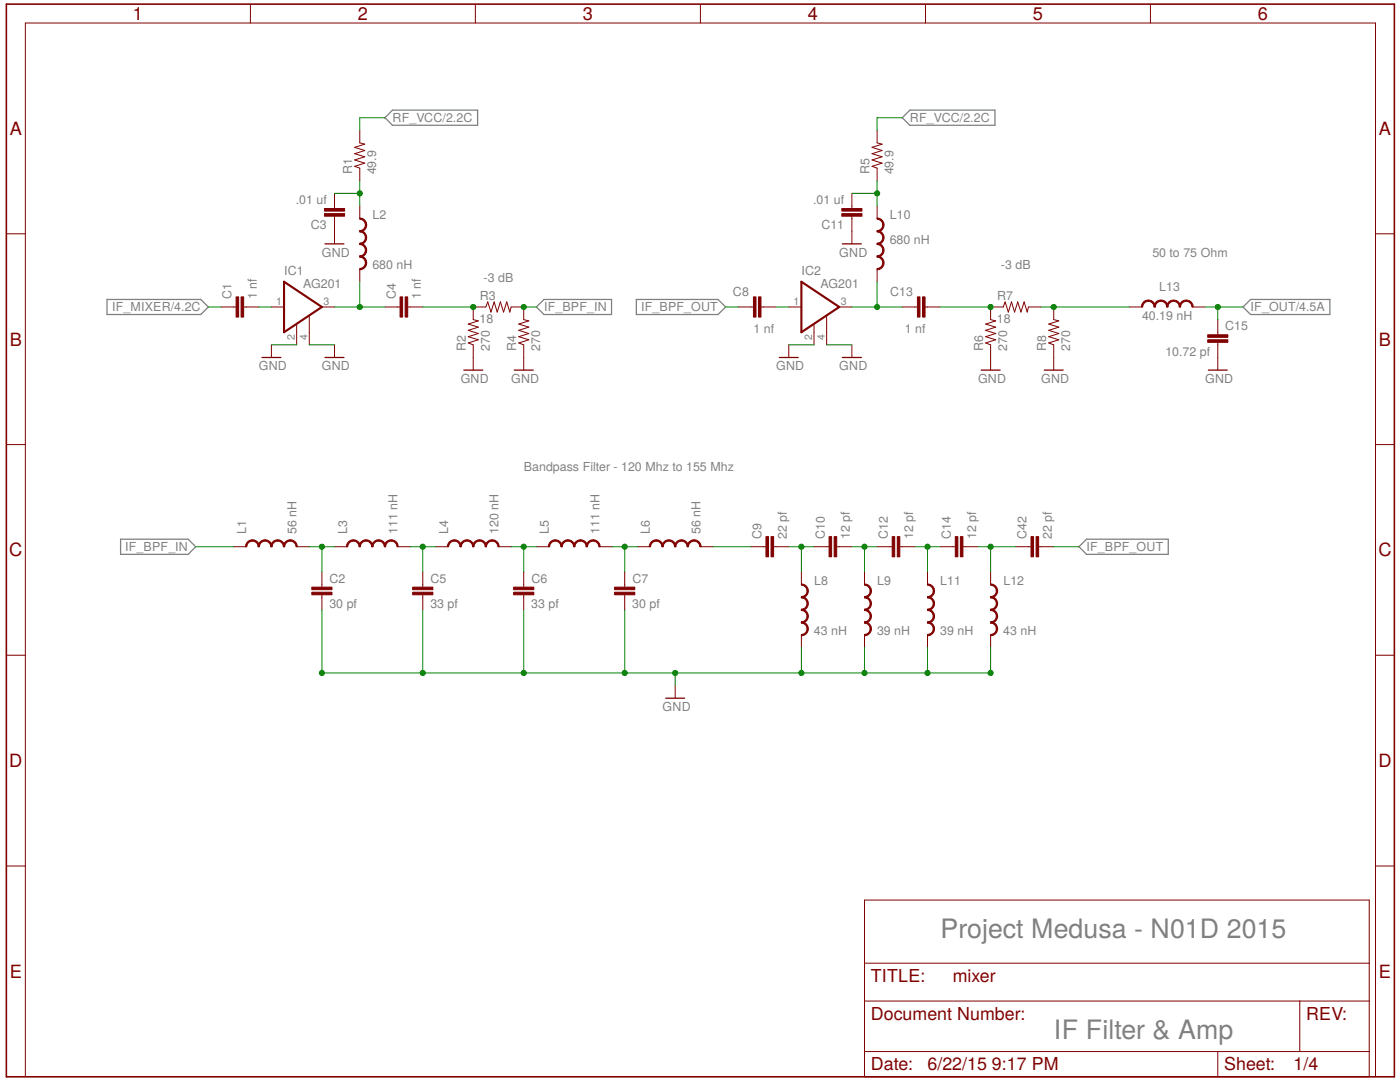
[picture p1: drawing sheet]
<svg xmlns="http://www.w3.org/2000/svg" width="279mm" height="216mm" viewBox="0 0 279 216" stroke-linecap="round" stroke-linejoin="round" font-family="sans-serif">
<path d="M78.3 22h17v3h-17l-1.5-1.5zM181.6 22h17v3h-17l-1.5-1.5zM21.4 59.8h18.7l1.5 1.5-1.5 1.5h-18.7zM127 59.8h16.3l1.5 1.5-1.5 1.5h-16.3zM249.6 59.8h15.8v3h-15.8l-1.5-1.5zM107 61.3l1.6-1.5h13.4v3h-13.4zM24.1 107.6h13.4l1.6 1.5-1.6 1.5h-13.4zM215.3 109.1l1.6-1.5h16.3v3h-16.3z" fill="none" stroke="#808080" stroke-width=".25"/>
<g fill="#800000" stroke="#800000" stroke-width=".2">
<path d="M49.4 108.1l.8-.4h.2v.3a1.12 1.12 0 0 0-1.1 1.1h-.3v-.2z" fill-rule="evenodd"/>
<path d="M50.4 107.7a1.37 1.37 0 0 1 1.4 1.4h-.3a1.16 1.16 0 0 0-1.1-1.1z" fill-rule="evenodd"/>
<path d="M51.9 108.1l.8-.4h.2v.3a1.12 1.12 0 0 0-1.1 1.1h-.3v-.2z" fill-rule="evenodd"/>
<path d="M52.9 107.7a1.37 1.37 0 0 1 1.4 1.4h-.3a1.16 1.16 0 0 0-1.1-1.1z" fill-rule="evenodd"/>
<path d="M54.4 108.1l.9-.4h.1v.3a1.12 1.12 0 0 0-1.1 1.1h-.3v-.2z" fill-rule="evenodd"/>
<path d="M55.4 107.7a1.37 1.37 0 0 1 1.4 1.4h-.2a1.16 1.16 0 0 0-1.2-1.1z" fill-rule="evenodd"/>
<path d="M57 108.1l.8-.4h.1v.3a1.12 1.12 0 0 0-1.1 1.1h-.2v-.2z" fill-rule="evenodd"/>
<path d="M57.9 107.7a1.37 1.37 0 0 1 1.4 1.4h-.2a1.16 1.16 0 0 0-1.2-1.1z" fill-rule="evenodd"/>
<path d="M69.6 108.1l.8-.4h.1v.3a1.12 1.12 0 0 0-1.1 1.1h-.2v-.2z" fill-rule="evenodd"/>
<path d="M70.5 107.7a1.37 1.37 0 0 1 1.4 1.4h-.2l-.2-.6a1.07 1.07 0 0 0-1-.5z" fill-rule="evenodd"/>
<path d="M72.1 108.1l.8-.4h.1v.3a1.12 1.12 0 0 0-1.1 1.1h-.2v-.2z" fill-rule="evenodd"/>
<path d="M73 107.7a1.37 1.37 0 0 1 1.4 1.4h-.2l-.2-.6a1.07 1.07 0 0 0-1-.5z" fill-rule="evenodd"/>
<path d="M74.6 108.1l.8-.4h.2v.3a1.12 1.12 0 0 0-1.2 1.1h-.2v-.2z" fill-rule="evenodd"/>
<path d="M75.6 107.7a1.37 1.37 0 0 1 1.4 1.4h-.3l-.2-.6a1.07 1.07 0 0 0-.9-.5z" fill-rule="evenodd"/>
<path d="M77.1 108.1l.8-.4h.2v.3a1.12 1.12 0 0 0-1.1 1.1h-.3v-.2z" fill-rule="evenodd"/>
<path d="M78.1 107.7a1.34 1.34 0 0 1 1.4 1.4h-.3l-.1-.6a1.07 1.07 0 0 0-1-.5z" fill-rule="evenodd"/>
<path d="M89.7 108.1l.8-.4h.2v.3a1.16 1.16 0 0 0-1.2 1.1h-.2v-.2z" fill-rule="evenodd"/>
<path d="M90.7 107.7a1.37 1.37 0 0 1 1.4 1.4h-.3l-.1-.6a1.07 1.07 0 0 0-1-.5z" fill-rule="evenodd"/>
<path d="M92.2 108.1l.8-.4h.2v.3a1.16 1.16 0 0 0-1.1 1.1h-.3v-.2z" fill-rule="evenodd"/>
<path d="M93.2 107.7a1.37 1.37 0 0 1 1.4 1.4h-.3l-.1-.6a1.07 1.07 0 0 0-1-.5z" fill-rule="evenodd"/>
<path d="M94.7 108.1l.8-.4h.2v.3a1.16 1.16 0 0 0-1.1 1.1h-.3v-.2z" fill-rule="evenodd"/>
<path d="M95.7 107.7a1.37 1.37 0 0 1 1.4 1.4h-.3l-.1-.6a1.07 1.07 0 0 0-1-.5z" fill-rule="evenodd"/>
<path d="M97.2 108.1l.9-.4h.1v.3a1.16 1.16 0 0 0-1.1 1.1h-.3v-.2z" fill-rule="evenodd"/>
<path d="M98.2 107.7a1.37 1.37 0 0 1 1.4 1.4h-.2l-.2-.6a1.07 1.07 0 0 0-1-.5z" fill-rule="evenodd"/>
<path d="M109.8 108.1l.9-.4h.1v.3a1.16 1.16 0 0 0-1.1 1.1h-.3v-.2z" fill-rule="evenodd"/>
<path d="M110.8 107.7a1.37 1.37 0 0 1 1.4 1.4h-.2a1.12 1.12 0 0 0-1.2-1.1z" fill-rule="evenodd"/>
<path d="M112.4 108.1l.8-.4h.1v.3a1.16 1.16 0 0 0-1.1 1.1h-.2v-.2z" fill-rule="evenodd"/>
<path d="M113.3 107.7a1.37 1.37 0 0 1 1.4 1.4h-.2a1.12 1.12 0 0 0-1.2-1.1z" fill-rule="evenodd"/>
<path d="M114.9 108.1l.8-.4h.2v.3a1.16 1.16 0 0 0-1.2 1.1h-.2v-.2z" fill-rule="evenodd"/>
<path d="M115.9 107.7a1.37 1.37 0 0 1 1.3 1.4h-.2a1.12 1.12 0 0 0-1.1-1.1z" fill-rule="evenodd"/>
<path d="M117.4 108.1l.8-.4h.2v.3a1.16 1.16 0 0 0-1.2 1.1h-.2v-.2z" fill-rule="evenodd"/>
<path d="M118.4 107.7a1.37 1.37 0 0 1 1.4 1.4h-.3a1.16 1.16 0 0 0-1.1-1.1z" fill-rule="evenodd"/>
<path d="M130 108.1l.8-.4h.2v.3a1.16 1.16 0 0 0-1.2 1.1h-.2v-.2z" fill-rule="evenodd"/>
<path d="M131 107.7a1.37 1.37 0 0 1 1.4 1.4h-.3a1.16 1.16 0 0 0-1.1-1.1z" fill-rule="evenodd"/>
<path d="M132.5 108.1l.8-.4h.2v.3a1.16 1.16 0 0 0-1.1 1.1h-.3v-.2z" fill-rule="evenodd"/>
<path d="M133.5 107.7a1.37 1.37 0 0 1 1.4 1.4h-.3a1.16 1.16 0 0 0-1.1-1.1z" fill-rule="evenodd"/>
<path d="M135 108.1l.8-.4h.2v.3a1.16 1.16 0 0 0-1.1 1.1h-.3v-.2z" fill-rule="evenodd"/>
<path d="M136 107.7a1.37 1.37 0 0 1 1.4 1.4h-.3a1.16 1.16 0 0 0-1.1-1.1z" fill-rule="evenodd"/>
<path d="M137.5 108.1l.9-.4h.1v.3a1.16 1.16 0 0 0-1.1 1.1h-.3v-.2z" fill-rule="evenodd"/>
<path d="M138.5 107.7a1.37 1.37 0 0 1 1.4 1.4h-.2a1.16 1.16 0 0 0-1.2-1.1z" fill-rule="evenodd"/>
<path d="M159.9 116.5a1.37 1.37 0 0 1 1.4 1.4h-.2a1.12 1.12 0 0 0-1.2-1.1z" fill-rule="evenodd"/>
<path d="M159.9 119h.3a1.06 1.06 0 0 0 .9-1.1h.2a1.37 1.37 0 0 1-1.4 1.4z" fill-rule="evenodd"/>
<path d="M159.9 119a1.37 1.37 0 0 1 1.4 1.4h-.2a1.12 1.12 0 0 0-1.2-1.1z" fill-rule="evenodd"/>
<path d="M159.9 121.6a1.09 1.09 0 0 0 1.2-1.2h.2a1.37 1.37 0 0 1-1.4 1.4z" fill-rule="evenodd"/>
<path d="M159.9 121.6a1.37 1.37 0 0 1 1.4 1.4h-.2a1.12 1.12 0 0 0-1.2-1.2z" fill-rule="evenodd"/>
<path d="M159.9 124.1a1.09 1.09 0 0 0 1.2-1.1h.2a1.37 1.37 0 0 1-1.4 1.3z" fill-rule="evenodd"/>
<path d="M159.9 124.1a1.37 1.37 0 0 1 1.4 1.4h-.2a1.12 1.12 0 0 0-1.2-1.2z" fill-rule="evenodd"/>
<path d="M159.9 126.6a1.09 1.09 0 0 0 1.2-1.1h.2a1.37 1.37 0 0 1-1.4 1.4z" fill-rule="evenodd"/>
<path d="M172.5 116.5a1.37 1.37 0 0 1 1.4 1.4h-.2a1.16 1.16 0 0 0-1.2-1.1z" fill-rule="evenodd"/>
<path d="M172.5 119h.3a1.1 1.1 0 0 0 .9-1.1h.2a1.37 1.37 0 0 1-1.4 1.4z" fill-rule="evenodd"/>
<path d="M172.5 119a1.37 1.37 0 0 1 1.4 1.4h-.2a1.16 1.16 0 0 0-1.2-1.1z" fill-rule="evenodd"/>
<path d="M172.5 121.6a1.12 1.12 0 0 0 1.2-1.2h.2a1.37 1.37 0 0 1-1.4 1.4z" fill-rule="evenodd"/>
<path d="M172.5 121.6a1.37 1.37 0 0 1 1.4 1.4h-.2a1.16 1.16 0 0 0-1.2-1.2z" fill-rule="evenodd"/>
<path d="M172.5 124.1a1.12 1.12 0 0 0 1.2-1.1h.2a1.37 1.37 0 0 1-1.4 1.3z" fill-rule="evenodd"/>
<path d="M172.5 124.1a1.37 1.37 0 0 1 1.4 1.4h-.2a1.16 1.16 0 0 0-1.2-1.2z" fill-rule="evenodd"/>
<path d="M172.5 126.6a1.12 1.12 0 0 0 1.2-1.1h.2a1.37 1.37 0 0 1-1.4 1.4z" fill-rule="evenodd"/>
<path d="M185.1 116.5a1.37 1.37 0 0 1 1.4 1.4h-.3a1.16 1.16 0 0 0-1.1-1.1z" fill-rule="evenodd"/>
<path d="M185.1 119h.3a1.1 1.1 0 0 0 .8-1.1h.3a1.37 1.37 0 0 1-1.4 1.4z" fill-rule="evenodd"/>
<path d="M185.1 119a1.37 1.37 0 0 1 1.4 1.4h-.3a1.16 1.16 0 0 0-1.1-1.1z" fill-rule="evenodd"/>
<path d="M185.1 121.6a1.12 1.12 0 0 0 1.1-1.2h.3a1.37 1.37 0 0 1-1.4 1.4z" fill-rule="evenodd"/>
<path d="M185.1 121.6a1.37 1.37 0 0 1 1.4 1.4h-.3a1.16 1.16 0 0 0-1.1-1.2z" fill-rule="evenodd"/>
<path d="M185.1 124.1a1.12 1.12 0 0 0 1.1-1.1h.3a1.37 1.37 0 0 1-1.4 1.3z" fill-rule="evenodd"/>
<path d="M185.1 124.1a1.37 1.37 0 0 1 1.4 1.4h-.3a1.16 1.16 0 0 0-1.1-1.2z" fill-rule="evenodd"/>
<path d="M185.1 126.6a1.12 1.12 0 0 0 1.1-1.1h.3a1.37 1.37 0 0 1-1.4 1.4z" fill-rule="evenodd"/>
<path d="M197.7 116.5a1.37 1.37 0 0 1 1.4 1.4h-.3a1.16 1.16 0 0 0-1.1-1.1z" fill-rule="evenodd"/>
<path d="M197.7 119h.3a1.1 1.1 0 0 0 .8-1.1h.3a1.37 1.37 0 0 1-1.4 1.4z" fill-rule="evenodd"/>
<path d="M197.7 119a1.37 1.37 0 0 1 1.4 1.4h-.3a1.16 1.16 0 0 0-1.1-1.1z" fill-rule="evenodd"/>
<path d="M197.7 121.6a1.12 1.12 0 0 0 1.1-1.2h.3a1.37 1.37 0 0 1-1.4 1.4z" fill-rule="evenodd"/>
<path d="M197.7 121.6a1.37 1.37 0 0 1 1.4 1.4h-.3a1.16 1.16 0 0 0-1.1-1.2z" fill-rule="evenodd"/>
<path d="M197.7 124.1a1.12 1.12 0 0 0 1.1-1.1h.3a1.37 1.37 0 0 1-1.4 1.3z" fill-rule="evenodd"/>
<path d="M197.7 124.1a1.37 1.37 0 0 1 1.4 1.4h-.3a1.16 1.16 0 0 0-1.1-1.2z" fill-rule="evenodd"/>
<path d="M197.7 126.6a1.12 1.12 0 0 0 1.1-1.1h.3a1.37 1.37 0 0 1-1.4 1.4z" fill-rule="evenodd"/>
<path d="M71.8 43.5a1.37 1.37 0 0 1 1.4 1.4h-.3a1.16 1.16 0 0 0-1.1-1.1z" fill-rule="evenodd"/>
<path d="M71.8 46a1.12 1.12 0 0 0 1.1-1.1h.3a1.37 1.37 0 0 1-1.4 1.4z" fill-rule="evenodd"/>
<path d="M71.8 46a1.37 1.37 0 0 1 1.4 1.4h-.3a1.16 1.16 0 0 0-1.1-1.1z" fill-rule="evenodd"/>
<path d="M72.9 47.4h.3a1.37 1.37 0 0 1-1.4 1.4v-.3a1.12 1.12 0 0 0 1.1-1.1z" fill-rule="evenodd"/>
<path d="M71.8 48.5a1.37 1.37 0 0 1 1.4 1.4h-.3a1.16 1.16 0 0 0-1.1-1.1z" fill-rule="evenodd"/>
<path d="M71.8 51.1a1.12 1.12 0 0 0 1.1-1.2h.3a1.37 1.37 0 0 1-1.4 1.4z" fill-rule="evenodd"/>
<path d="M71.8 51.1a1.37 1.37 0 0 1 1.4 1.4h-.3a1.16 1.16 0 0 0-1.1-1.2z" fill-rule="evenodd"/>
<path d="M72.9 52.5h.3a1.37 1.37 0 0 1-1.4 1.3v-.2a1.16 1.16 0 0 0 1.1-1.1z" fill-rule="evenodd"/>
<path d="M175 43.5a1.37 1.37 0 0 1 1.4 1.4h-.2a1.16 1.16 0 0 0-1.2-1.1z" fill-rule="evenodd"/>
<path d="M175 46a1.12 1.12 0 0 0 1.2-1.1h.2a1.37 1.37 0 0 1-1.4 1.4z" fill-rule="evenodd"/>
<path d="M175 46a1.37 1.37 0 0 1 1.4 1.4h-.2a1.16 1.16 0 0 0-1.2-1.1z" fill-rule="evenodd"/>
<path d="M175 48.5a1.12 1.12 0 0 0 1.2-1.1h.2a1.37 1.37 0 0 1-1.4 1.4z" fill-rule="evenodd"/>
<path d="M175 48.5a1.37 1.37 0 0 1 1.4 1.4h-.2a1.16 1.16 0 0 0-1.2-1.1z" fill-rule="evenodd"/>
<path d="M175 51.1a1.12 1.12 0 0 0 1.2-1.2h.2a1.37 1.37 0 0 1-1.4 1.4z" fill-rule="evenodd"/>
<path d="M175 51.1a1.37 1.37 0 0 1 1.4 1.4h-.2a1.16 1.16 0 0 0-1.2-1.2z" fill-rule="evenodd"/>
<path d="M176.2 52.5h.2a1.37 1.37 0 0 1-1.4 1.3v-.2a1.16 1.16 0 0 0 1.2-1.1z" fill-rule="evenodd"/>
<path d="M228.2 60.3l.5-.4h.5v.2l-.6 .2a1.07 1.07 0 0 0-.6 1h-.2v-.2z" fill-rule="evenodd"/>
<path d="M229.2 59.9a1.34 1.34 0 0 1 1.4 1.4h-.3a1.16 1.16 0 0 0-1.1-1.2z" fill-rule="evenodd"/>
<path d="M230.7 60.3l.5-.4h.5v.2l-.6 .2a1.07 1.07 0 0 0-.5 1h-.3v-.2z" fill-rule="evenodd"/>
<path d="M231.7 59.9a1.34 1.34 0 0 1 1.4 1.4h-.3a1.16 1.16 0 0 0-1.1-1.2z" fill-rule="evenodd"/>
<path d="M233.2 60.3l.6-.4h.4v.2l-.5 .2a1.07 1.07 0 0 0-.6 1h-.3v-.2z" fill-rule="evenodd"/>
<path d="M234.2 59.9a1.34 1.34 0 0 1 1.4 1.4h-.2a1.16 1.16 0 0 0-1.2-1.2z" fill-rule="evenodd"/>
<path d="M235.8 60.3l.5-.4h.4v.2l-.5 .2a1.07 1.07 0 0 0-.6 1h-.2v-.2z" fill-rule="evenodd"/>
<path d="M236.7 59.9a1.34 1.34 0 0 1 1.4 1.4h-.2a1.16 1.16 0 0 0-1.2-1.2z" fill-rule="evenodd"/>
</g>
<g fill="none" stroke="#800000" stroke-width=".2">
<path d="M50 .8v3.8M94.9 .8v3.8M139.8 .8v3.8M184.7 .8v3.8M229.6 .8v3.8M66.8 38.6v3M71.8 26v2.5l1 .3-2 .6 2 .6-2 .7 2 .6-2 .6 2 .7-2 .6 1 .3v2.6M170 38.6v3M175 26v2.5l1 .3-2 .6 2 .6-2 .7 2 .6-2 .6 2 .7-2 .6 1 .3v2.6M1.3 46.7h3.8M66.8 43.1v5.6M71.8 41.1v2.5"/>
<path d="M71.8 53.7v2.5M170 43.1v5.6M175 41.1v2.5M175 53.7v2.5M274.5 46.7h3.8M44.1 61.3h3M48.6 61.3h3M54.2 61.3h2.5M54.2 68.8v2.5M59.2 64.8v4M61.7 63.1v5.7M64.2 61.3h2.6"/>
<path d="M66.8 68.8v2.5M76.8 61.3h3M81.4 61.3h3M94.4 73.9v-5.1l-.9-.4 2-.6-2-.6 2-.7-2-.6 2-.6-2-.6 2-.7-1.1-.2v-2.5h2.6l.3-1.1 .7 2.1 .6-2.1 .6 2.1 .7-2.1 .6 2.1 .6-2.1 .6 2.1 .3-1h2.5v2.5l1 .2-2 .7 2 .6-2 .6 2 .6-2 .7 2 .6-2 .6 1 .4v5.1M147.3 61.3h3.1M151.9 61.3h3M157.4 61.3h2.5M157.4 68.8v2.5M162.5 64.8v4M165 63.1v5.7M167.5 61.3h2.5M170 68.8v2.5"/>
<path d="M180.1 61.3h3M184.6 61.3h3M207.8 61.3h-2.5l-.3 1-.6-2.1-.6 2.1-.7-2.1-.6 2.1-.6-2.1-.7 2.1-.6-2.1-.4 1.1h-2.5v2.5l1 .2-2 .7 2 .6-2 .6 2 .6-2 .7 2 .6-2 .6 1 .4v5.1M210.3 61.3v2.5l1 .2-2 .7 2 .6-2 .6 2 .6-2 .7 2 .6-2 .6 1 .4v5.1M225.4 61.3h2.5M238 61.3h2.5M243 63.8v3M243 68.3v5.6M1.3 88.7h3.8M274.5 88.7h3.8M46.6 109.1h2.5M59.2 109.1h2.5"/>
<path d="M64.2 114.1v3.1M64.2 118.7v3M66.8 109.1h2.5M79.4 109.1h2.5M84.4 114.1v3.1M84.4 118.7v3M86.9 109.1h2.5M99.5 109.1h2.5M104.5 114.1v3.1M104.5 118.7v3M107 109.1h2.6M119.6 109.1h2.6"/>
<path d="M124.7 114.1v3.1M124.7 118.7v3M127.2 109.1h2.5M139.8 109.1h2.5M149.9 109.1h3M154.4 109.1h3M159.9 114.1v2.5M162.5 109.1h3M167 109.1h3M172.5 114.1v2.5M175 109.1h3.1M179.6 109.1h3"/>
<path d="M185.1 114.1v2.5M187.6 109.1h3M192.2 109.1h3M197.7 114.1v2.5M202.7 109.1h3.1M207.3 109.1h3M1.3 130.7h3.8M134.7 136.8v2.5M159.9 126.7v2.5M172.5 126.7v2.5M185.1 126.7v2.5M197.7 126.7v2.5"/>
<path d="M274.5 130.7h3.8M1.3 172.8h3.8M172.5 179.6h100.8v35.3h-100.8zM274.5 172.8h3.8M172.5 199.7h100.8M172.5 192.2h100.8M259.4 199.7v10.1M5.1 214.9v-210.3h269.4v210.3M172.5 209.8h100.8M243 209.8v5.1"/>
</g>
<g fill="#800000" stroke="#800000" stroke-width=".2">
<path d="M62.2 118.2h4.1v.5h-4.1z"/>
<path d="M62.2 117.2h4.1v.5h-4.1z"/>
<path d="M82.4 118.2h4v.5h-4z"/>
<path d="M82.4 117.2h4v.5h-4z"/>
<path d="M102.5 118.2h4v.5h-4z"/>
<path d="M102.5 117.2h4v.5h-4z"/>
<path d="M122.7 118.2h4v.5h-4z"/>
<path d="M122.7 117.2h4v.5h-4z"/>
<path d="M166.5 107.1h.5v4h-.5z"/>
<path d="M165.5 107.1h.5v4h-.5z"/>
<path d="M179.1 107.1h.5v4h-.5z"/>
<path d="M178.1 107.1h.5v4h-.5z"/>
<path d="M191.7 107.1h.5v4h-.5z"/>
<path d="M190.6 107.1h.6v4h-.6z"/>
<path d="M153.9 107.1h.5v4h-.5z"/>
<path d="M152.9 107.1h.5v4h-.5z"/>
<path d="M48.1 59.2h.5v4.1h-.5z"/>
<path d="M47.1 59.2h.5v4.1h-.5z"/>
<path d="M80.9 59.2h.5v4.1h-.5z"/>
<path d="M79.8 59.2h.5v4.1h-.5z"/>
<path d="M64.7 41.6h4.1v.5h-4.1z"/>
<path d="M64.7 42.6h4.1v.5h-4.1z"/>
<path d="M151.4 59.2h.5v4.1h-.5z"/>
<path d="M150.4 59.2h.5v4.1h-.5z"/>
<path d="M184.1 59.2h.5v4.1h-.5z"/>
<path d="M183.1 59.2h.5v4.1h-.5z"/>
<path d="M168 41.6h4v.5h-4z"/>
<path d="M168 42.6h4v.5h-4z"/>
<path d="M241 66.8h4v.5h-4z"/>
<path d="M241 67.8h4v.5h-4z"/>
<path d="M206.8 107.1h.5v4h-.5z"/>
<path d="M205.8 107.1h.5v4h-.5z"/>
</g>
<path d="M64.9 48.7h3.7M168.1 48.7h3.8M52.3 71.3h3.7M64.9 71.3h3.7M92.6 73.9h3.8M102.6 73.9h3.8M155.5 71.3h3.8M168.1 71.3h3.8M195.8 73.9h3.8M208.4 73.9h3.8M241.2 73.9h3.7M132.9 139.3h3.7" fill="none" stroke="#800000" stroke-width=".25"/>
<path d="M56.7 56.2l7.5 5.1-7.5 5zM159.9 56.2l7.6 5.1-7.6 5z" fill="none" stroke="#800000" stroke-width=".42"/>
<path d="M1.3 .8h277v214.1h-277z" fill="none" stroke="#800000" stroke-width=".32"/>
<g fill="none" stroke="#008000" stroke-width=".2">
<path d="M66.8 38.6h5M71.8 36.1v5M76.8 23.5h-5v2.5M170 38.6h5M175 36.1v5M180.1 23.5h-5.1v2.5M71.8 56.2v5.1M175 56.2v5.1M41.6 61.3h2.5M51.6 61.3h2.6M54.2 68.8h5M61.7 68.8h5.1"/>
<path d="M66.8 61.3h10M84.4 61.3h10M104.5 61.3h2.5M144.8 61.3h2.5M154.9 61.3h2.5M157.4 68.8h5.1M165 68.8h5M170 61.3h10.1M187.6 61.3h10.1M207.8 61.3h17.6M240.5 61.3h7.6M243 61.3v2.5"/>
<path d="M39.1 109.1h7.5M61.7 109.1h5.1M64.2 109.1v5M81.9 109.1h5M84.4 109.1v5M102 109.1h5M104.5 109.1v5M122.2 109.1h5M124.7 109.1v5M142.3 109.1h7.6M157.4 109.1h5.1M159.9 109.1v5"/>
<path d="M170 109.1h5M172.5 109.1v5M182.6 109.1h5M185.1 109.1v5M195.2 109.1h7.5M197.7 109.1v5M210.3 109.1h5M64.2 121.7v12.6h133.5v-5.1M84.4 121.7v12.6M104.5 121.7v12.6M124.7 121.7v12.6M134.7 134.3v2.5"/>
<path d="M159.9 129.2v5.1M172.5 129.2v5.1M185.1 129.2v5.1"/>
</g>
<g fill="#008000" stroke="#008000" stroke-width=".2">
<circle cx="64.2" cy="109.1" r=".51"/>
<circle cx="84.4" cy="109.1" r=".51"/>
<circle cx="104.5" cy="109.1" r=".51"/>
<circle cx="124.7" cy="109.1" r=".51"/>
<circle cx="159.9" cy="109.1" r=".51"/>
<circle cx="172.5" cy="109.1" r=".51"/>
<circle cx="185.1" cy="109.1" r=".51"/>
<circle cx="104.5" cy="61.3" r=".51"/>
<circle cx="64.2" cy="134.3" r=".51"/>
<circle cx="84.4" cy="134.3" r=".51"/>
<circle cx="104.5" cy="134.3" r=".51"/>
<circle cx="124.7" cy="134.3" r=".51"/>
<circle cx="159.9" cy="134.3" r=".51"/>
<circle cx="172.5" cy="134.3" r=".51"/>
<circle cx="185.1" cy="134.3" r=".51"/>
<circle cx="197.7" cy="134.3" r=".51"/>
<circle cx="134.7" cy="134.3" r=".51"/>
<circle cx="71.8" cy="61.3" r=".51"/>
<circle cx="71.8" cy="38.6" r=".51"/>
<circle cx="94.4" cy="61.3" r=".51"/>
<circle cx="175" cy="61.3" r=".51"/>
<circle cx="175" cy="38.6" r=".51"/>
<circle cx="197.7" cy="61.3" r=".51"/>
<circle cx="210.3" cy="61.3" r=".51"/>
<circle cx="243" cy="61.3" r=".51"/>
<circle cx="197.7" cy="109.1" r=".51"/>
</g>
<g font-size="5.3" fill="#808080">
<text x="187.7" y="187.2">Project Medusa - N01D 2015</text>
<text x="210.3" y="207.3">IF Filter &amp; Amp</text>
</g>
<g font-size="3.6" fill="#800000">
<text x="26.5" y="4">1</text>
<text x="71.4" y="4">2</text>
<text x="116.3" y="4">3</text>
<text x="161.2" y="4">4</text>
<text x="206.1" y="4">5</text>
<text x="251" y="4">6</text>
<text x="2" y="26.9">A</text>
<text x="275.2" y="26.9">A</text>
<text x="2" y="69">B</text>
<text x="275.2" y="69">B</text>
<text x="1.9" y="111">C</text>
<text x="275.1" y="111">C</text>
<text x="1.9" y="153.1">D</text>
<text x="275.1" y="153.1">D</text>
<text x="2" y="195.1">E</text>
<text x="173.8" y="196">TITLE:</text>
<text x="190.1" y="196">mixer</text>
<text x="275.2" y="195.1">E</text>
<text x="173.8" y="203.5">Document Number:</text>
<text x="260.7" y="203.5">REV:</text>
<text x="173.8" y="213.6">Date:</text>
<text x="185.1" y="213.6">6/22/15</text>
<text x="198" y="213.6">9:17 PM</text>
<text x="244.3" y="213.6">Sheet:</text>
<text x="258.1" y="213.6">1/4</text>
</g>
<g font-size="2.5" fill="#808080">
<text x="78.4" y="24.4">RF_VCC/2.2C</text>
<text x="181.6" y="24.4">RF_VCC/2.2C</text>
<text x="70.3" y="34.8" transform="rotate(-90 70.3 34.8)">R1</text>
<text x="75.1" y="34.8" transform="rotate(-90 75.1 34.8)">49.9</text>
<text x="173.6" y="34.8" transform="rotate(-90 173.6 34.8)">R5</text>
<text x="178.3" y="34.8" transform="rotate(-90 178.3 34.8)">49.9</text>
<text x="59" y="40.7">.01 uf</text>
<text x="162.3" y="40.7">.01 uf</text>
<text x="62" y="45.8">C3</text>
<text x="74.3" y="43.6">L2</text>
<text x="163.9" y="45.8">C11</text>
<text x="177.6" y="43.6">L10</text>
<text x="64.3" y="51.2">GND</text>
<text x="74.3" y="53.7">680 nH</text>
<text x="167.5" y="51.2">GND</text>
<text x="177.6" y="48.7">680 nH</text>
<text x="199.8" y="53.7">-3 dB</text>
<text x="230" y="51.2">50 to 75 Ohm</text>
<text x="46.2" y="59.7" transform="rotate(-90 46.2 59.7)">C1</text>
<text x="51.3" y="59.7" transform="rotate(-90 51.3 59.7)">1 nf</text>
<text x="56.7" y="55">IC1</text>
<text x="60.5" y="57.5">AG201</text>
<text x="79" y="59.7" transform="rotate(-90 79 59.7)">C4</text>
<text x="84" y="59.7" transform="rotate(-90 84 59.7)">1 nf</text>
<text x="95.7" y="59.8">R3</text>
<text x="96.5" y="56.2">-3 dB</text>
<text x="146.3" y="59">C8</text>
<text x="159.9" y="55">IC2</text>
<text x="163.7" y="57.5">AG201</text>
<text x="177.6" y="59">C13</text>
<text x="199" y="59.8">R7</text>
<text x="231.3" y="58">L13</text>
<text x="22.4" y="62.1">IF_MIXER/4.2C</text>
<text x="95.7" y="64.5">18</text>
<text x="108.6" y="62.1">IF_BPF_IN</text>
<text x="128" y="62.1">IF_BPF_OUT</text>
<text x="199" y="64.5">18</text>
<text x="227.9" y="63.8">40.19 nH</text>
<text x="244.5" y="65.9">C15</text>
<text x="249.6" y="62.1">IF_OUT/4.5A</text>
<text x="93" y="70.1" transform="rotate(-90 93 70.1)">R2</text>
<text x="97.7" y="70.1" transform="rotate(-90 97.7 70.1)">270</text>
<text x="103" y="70.1" transform="rotate(-90 103 70.1)">R4</text>
<text x="107.8" y="70.1" transform="rotate(-90 107.8 70.1)">270</text>
<text x="150.4" y="66.5">1 nf</text>
<text x="180.6" y="66.5">1 nf</text>
<text x="196.2" y="70.1" transform="rotate(-90 196.2 70.1)">R6</text>
<text x="201" y="70.1" transform="rotate(-90 201 70.1)">270</text>
<text x="208.8" y="70.1" transform="rotate(-90 208.8 70.1)">R8</text>
<text x="213.6" y="70.1" transform="rotate(-90 213.6 70.1)">270</text>
<text x="232.6" y="70.9">10.72 pf</text>
<text x="51.7" y="73.8">GND</text>
<text x="64.3" y="73.8">GND</text>
<text x="92" y="76.4">GND</text>
<text x="102" y="76.4">GND</text>
<text x="154.9" y="73.8">GND</text>
<text x="167.5" y="73.8">GND</text>
<text x="195.2" y="76.4">GND</text>
<text x="207.8" y="76.4">GND</text>
<text x="240.5" y="76.4">GND</text>
<text x="104.5" y="94">Bandpass Filter - 120 Mhz to 155 Mhz</text>
<text x="49.1" y="106.6" transform="rotate(-90 49.1 106.6)">L1</text>
<text x="59.2" y="106.6" transform="rotate(-90 59.2 106.6)">56 nH</text>
<text x="69.3" y="106.6" transform="rotate(-90 69.3 106.6)">L3</text>
<text x="79.3" y="106.6" transform="rotate(-90 79.3 106.6)">111 nH</text>
<text x="89.4" y="106.6" transform="rotate(-90 89.4 106.6)">L4</text>
<text x="99.5" y="106.6" transform="rotate(-90 99.5 106.6)">120 nH</text>
<text x="109.6" y="106.6" transform="rotate(-90 109.6 106.6)">L5</text>
<text x="119.6" y="106.6" transform="rotate(-90 119.6 106.6)">111 nH</text>
<text x="129.7" y="106.6" transform="rotate(-90 129.7 106.6)">L6</text>
<text x="139.8" y="106.6" transform="rotate(-90 139.8 106.6)">56 nH</text>
<text x="152" y="107.6" transform="rotate(-90 152 107.6)">C9</text>
<text x="157" y="107.6" transform="rotate(-90 157 107.6)">22 pf</text>
<text x="164.6" y="107.6" transform="rotate(-90 164.6 107.6)">C10</text>
<text x="169.6" y="107.6" transform="rotate(-90 169.6 107.6)">12 pf</text>
<text x="177.2" y="107.6" transform="rotate(-90 177.2 107.6)">C12</text>
<text x="182.2" y="107.6" transform="rotate(-90 182.2 107.6)">12 pf</text>
<text x="189.8" y="107.6" transform="rotate(-90 189.8 107.6)">C14</text>
<text x="194.8" y="107.6" transform="rotate(-90 194.8 107.6)">12 pf</text>
<text x="204.9" y="107.6" transform="rotate(-90 204.9 107.6)">C42</text>
<text x="209.9" y="107.6" transform="rotate(-90 209.9 107.6)">22 pf</text>
<text x="25" y="110">IF_BPF_IN</text>
<text x="216.9" y="110">IF_BPF_OUT</text>
<text x="65.8" y="116.3">C2</text>
<text x="85.9" y="116.3">C5</text>
<text x="106.1" y="116.3">C6</text>
<text x="126.2" y="116.3">C7</text>
<text x="162.5" y="116.7">L8</text>
<text x="175.1" y="116.7">L9</text>
<text x="187.6" y="116.7">L11</text>
<text x="200.2" y="116.7">L12</text>
<text x="65.7" y="121.3">30 pf</text>
<text x="85.9" y="121.3">33 pf</text>
<text x="106" y="121.3">33 pf</text>
<text x="126.2" y="121.3">30 pf</text>
<text x="162.4" y="126.7">43 nH</text>
<text x="175" y="126.7">39 nH</text>
<text x="187.6" y="126.7">39 nH</text>
<text x="200.2" y="126.7">43 nH</text>
<text x="132.2" y="141.8">GND</text>
</g>
<g font-size="2.1" fill="#808080">
<text x="55.1" y="60.9">1</text>
<text x="64.6" y="60.9">3</text>
<text x="158.4" y="60.9">1</text>
<text x="167.8" y="60.9">3</text>
<text x="58.8" y="67.8" transform="rotate(-90 58.8 67.8)">2</text>
<text x="61.4" y="67.8" transform="rotate(-90 61.4 67.8)">4</text>
<text x="162.1" y="67.8" transform="rotate(-90 162.1 67.8)">2</text>
<text x="164.6" y="67.8" transform="rotate(-90 164.6 67.8)">4</text>
</g>
</svg>
